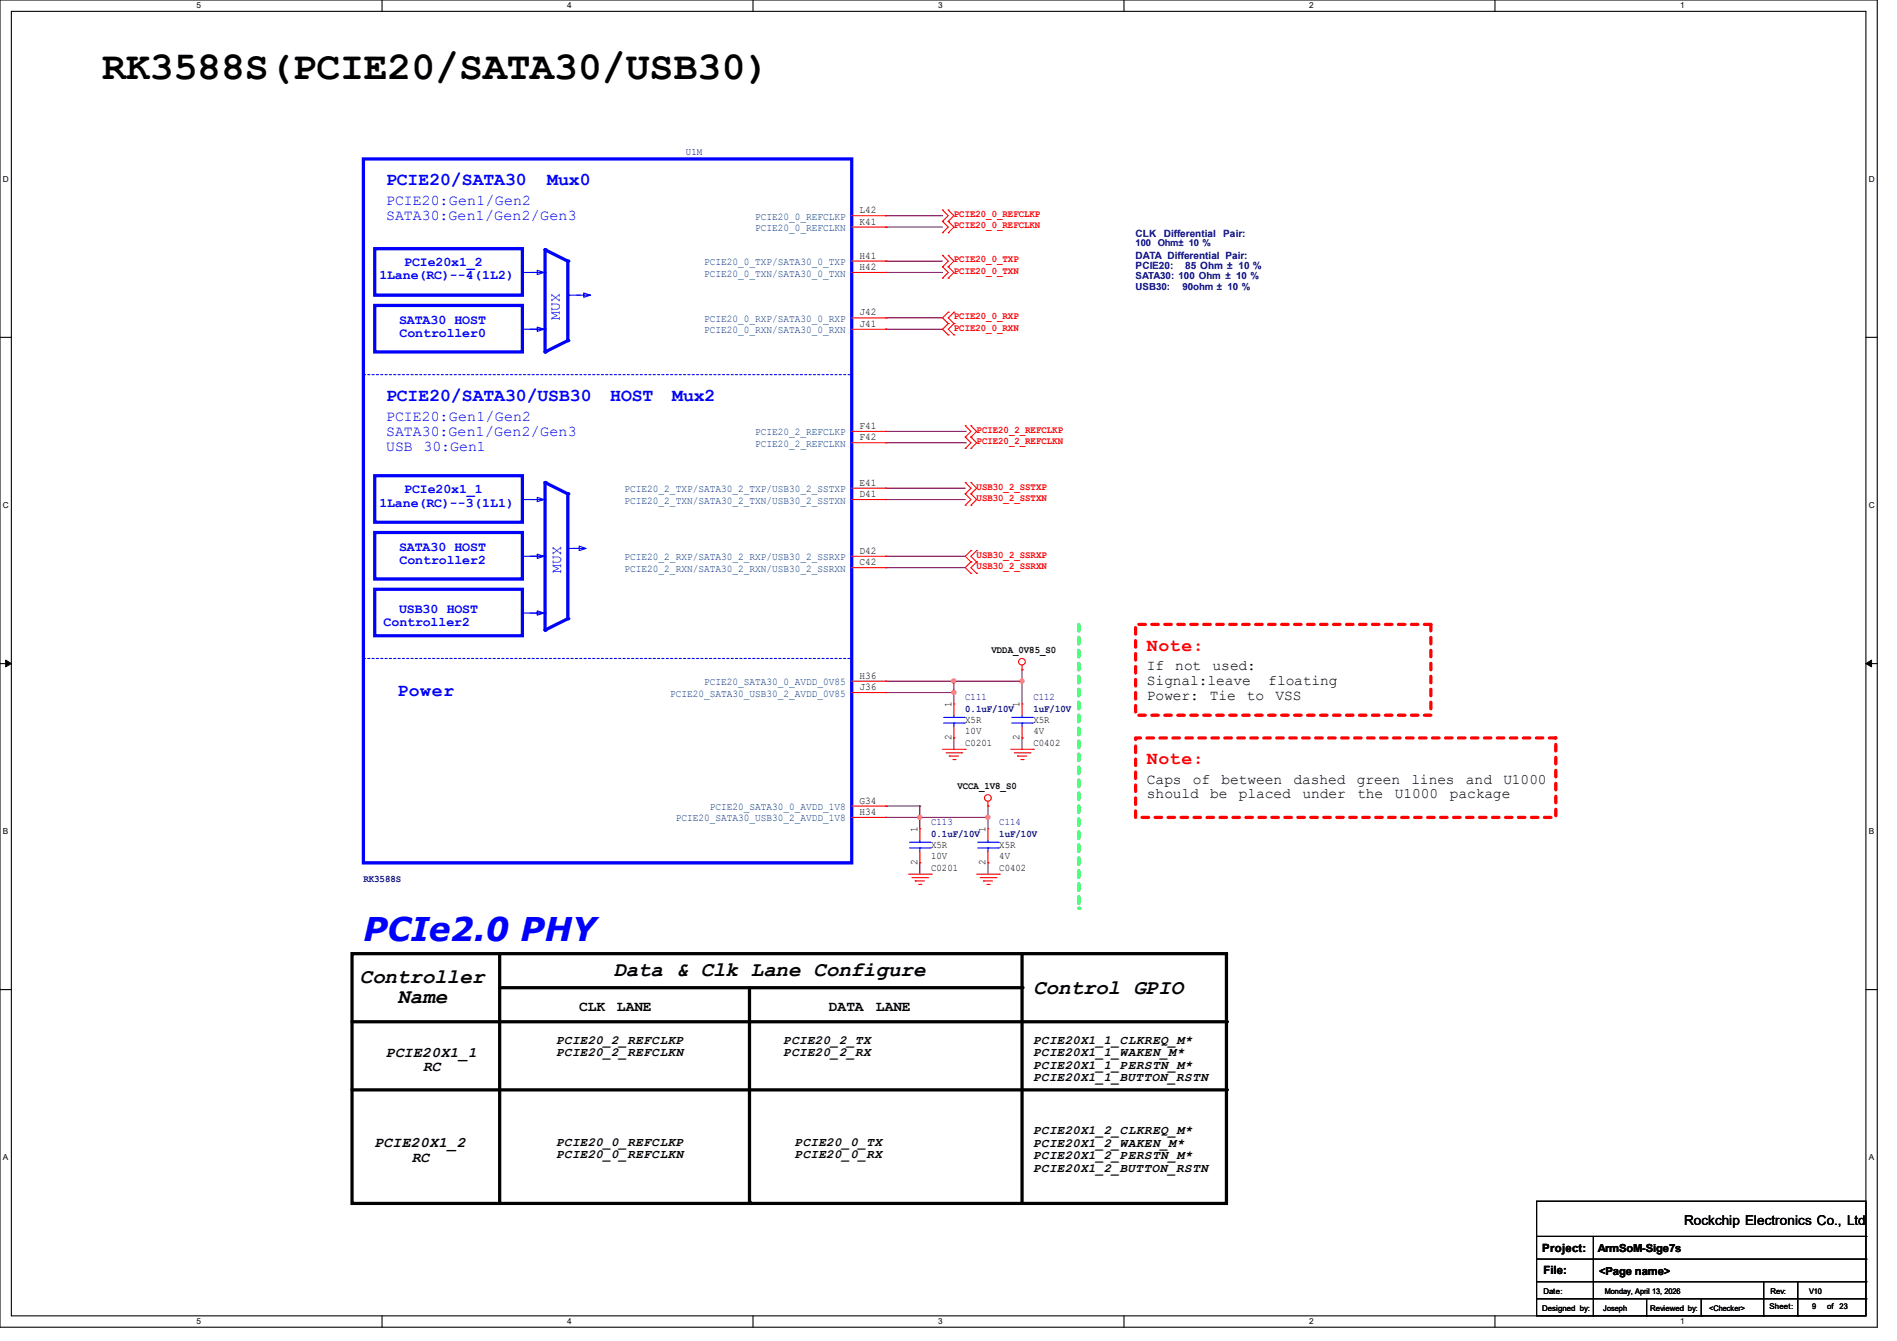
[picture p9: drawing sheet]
<svg xmlns="http://www.w3.org/2000/svg" width="297mm" height="210mm" viewBox="0 0 297 210" stroke-linecap="round" stroke-linejoin="round" font-family="sans-serif">
<path d="M0 0h293.9v207.9h-293.9zM1.8 1.8h290.3v204.3h-290.3z" fill="none" stroke="#000" stroke-width=".17"/>
<g fill="#fff">
<path d="M30.8 .2h.7v1.4h-.7z"/>
<path d="M30.8 206.2h.7v1.4h-.7z"/>
</g>
<path d="M59.8 0v1.8M59.8 206.1v1.8" fill="none" stroke="#000" stroke-width=".17"/>
<g fill="#fff">
<path d="M88.8 .2h.7v1.4h-.7z"/>
<path d="M88.8 206.2h.7v1.4h-.7z"/>
</g>
<path d="M117.9 0v1.8M117.9 206.1v1.8" fill="none" stroke="#000" stroke-width=".17"/>
<g fill="#fff">
<path d="M146.9 .2h.7v1.4h-.7z"/>
<path d="M146.9 206.2h.7v1.4h-.7z"/>
</g>
<path d="M176 0v1.8M176 206.1v1.8" fill="none" stroke="#000" stroke-width=".17"/>
<g fill="#fff">
<path d="M205 .2h.7v1.4h-.7z"/>
<path d="M205 206.2h.7v1.4h-.7z"/>
</g>
<path d="M234.1 0v1.8M234.1 206.1v1.8" fill="none" stroke="#000" stroke-width=".17"/>
<g fill="#fff">
<path d="M263.1 .2h.6v1.4h-.6z"/>
<path d="M263.1 206.2h.6v1.4h-.6z"/>
<path d="M.5 27.3h.9v1.4h-.9z"/>
<path d="M292.6 27.3h.9v1.4h-.9z"/>
<path d="M.5 78.4h.9v1.4h-.9z"/>
<path d="M292.6 78.4h.9v1.4h-.9z"/>
</g>
<path d="M0 52.8h1.8M292.1 52.8h1.8" fill="none" stroke="#000" stroke-width=".17"/>
<g fill="#fff">
<path d="M.5 129.5h.8v1.4h-.8z"/>
<path d="M292.6 129.5h.8v1.4h-.8z"/>
</g>
<path d="M0 103.9h1.8M292.1 103.9h1.8" fill="none" stroke="#000" stroke-width=".17"/>
<path d="M.9 103.4l.9 .5-.9 .5zM292.1 103.9l.9-.5v1z" fill="#000" stroke="#000" stroke-width=".16"/>
<g fill="#fff">
<path d="M.5 180.5h.8v1.4h-.8z"/>
<path d="M292.6 180.5h.8v1.4h-.8z"/>
</g>
<path d="M0 155h1.8M292.1 155h1.8" fill="none" stroke="#000" stroke-width=".17"/>
<path d="M55.1 149.4h136.9v39.1h-136.9zM78.2 154.7h81.8M78.2 149.4v39.1M117.3 154.7v33.6M160 149.4v39.1M55.1 160h136.9M55.1 170.7h136.9" fill="none" stroke="#000" stroke-width=".51"/>
<g fill="#000">
<circle cx="78.2" cy="149.4" r=".25"/>
<circle cx="160" cy="149.4" r=".25"/>
<circle cx="160" cy="154.7" r=".25"/>
<circle cx="192" cy="160" r=".25"/>
<circle cx="192" cy="170.7" r=".25"/>
<circle cx="117.3" cy="188.3" r=".25"/>
</g>
<path d="M168.9 97.8v44.4" fill="none" stroke="#00ff40" stroke-width=".51" stroke-dasharray="1 1"/>
<circle cx="168.9" cy="142.2" r=".25" fill="#00ff40" stroke-dasharray="1 1"/>
<path d="M177.8 97.8h46.2v14.2h-46.2zM177.8 115.6h65.8v12.4h-65.8z" fill="none" stroke="#f00" stroke-width=".51" stroke-dasharray="1 1"/>
<g fill="none" stroke="#800040" stroke-width=".17">
<path d="M138.7 33.8h.1M138.7 35.6h.1M138.7 33.8h8.9M138.7 35.6h8.9M138.7 49.8h.1M138.7 51.6h.1M138.7 42.7h.1M138.7 40.9h.1M138.7 49.8h8.9M138.7 51.6h8.9M138.7 42.7h8.9M138.7 40.9h8.9"/>
<path d="M138.7 76.5h.1M138.7 78.2h.1M138.7 76.5h12.4M138.7 78.2h12.4M138.7 67.6h12.4M138.7 69.3h12.4M151.1 67.6h.1M151.1 69.3h.1M138.7 87.1h.1M138.7 88.9h.1M138.7 87.1h12.4M138.7 88.9h12.4"/>
<path d="M138.7 108.5h.1M138.7 106.7h.1M138.7 108.5h10.7M138.7 106.7h21.3M149.4 115.6h.1M149.4 108.5h.1M149.4 106.7h.1M149.4 106.7v3.5M149.4 115.6v1.7M160 106.7h.1M160 104.9h.1M160 115.6h.1"/>
<path d="M160 104.9v5.3M160 115.6v1.7M138.7 126.2h.1M138.7 128h.1M138.7 126.2h5.3M138.7 128h16M144 128h.1M144 126.2h.1M144 135.1h.1M144 126.2v3.6M144 135.1v1.8M154.7 128h.1"/>
<path d="M154.7 126.2h.1M154.7 135.1h.1M154.7 126.2v3.6M154.7 135.1v1.8"/>
</g>
<g fill="#f0f" stroke="#f0f" stroke-width=".17">
<circle cx="154.7" cy="128" r=".32"/>
<circle cx="144" cy="128" r=".32"/>
<circle cx="149.3" cy="108.4" r=".32"/>
<circle cx="149.3" cy="106.7" r=".32"/>
<circle cx="160" cy="106.7" r=".32"/>
</g>
<g fill="none" stroke="#f00" stroke-width=".17">
<path d="M147.6 34.7h.1M147.6 32.9h.1M147.6 36.4h.1M147.6 32.9l.9 .9-.9 .9M147.6 34.7l.9 .9-.9 .8M148.5 34.7h.1M148.5 32.9h.1M148.5 36.4h.1M148.5 32.9l.9 .9-.9 .9M148.5 34.7l.9 .9-.9 .8M147.6 41.8h.1M147.6 40h.1"/>
<path d="M147.6 43.6h.1M147.6 40l.9 .9-.9 .9M147.6 41.8l.9 .9-.9 .9M148.5 41.8h.1M148.5 40h.1M148.5 43.6h.1M148.5 48.9h.1M148.5 50.7h.1M148.5 52.5h.1M148.5 40l.9 .9-.9 .9M148.5 41.8l.9 .9-.9 .9M148.5 48.9l-.9 .9 .9 .9"/>
<path d="M148.5 50.7l-.9 .9 .9 .9M149.4 50.7h.1M149.4 48.9h.1M149.4 52.5h.1M149.4 48.9l-.9 .9 .9 .9M149.4 50.7l-.9 .9 .9 .9M151.1 77.3h.1M151.1 75.6h.1M151.1 79.1h.1M151.1 68.5h.1M151.1 66.7h.1M151.1 70.2h.1"/>
<path d="M151.1 75.6l.9 .9-.9 .8M151.1 77.3l.9 .9-.9 .9M151.1 66.7l.9 .9-.9 .9M151.1 68.5l.9 .8-.9 .9M152 77.3h.1M152 75.6h.1M152 79.1h.1M152 68.5h.1M152 66.7h.1M152 70.2h.1M152 75.6l.9 .9-.9 .8M152 77.3l.9 .9-.9 .9"/>
<path d="M152 66.7l.9 .9-.9 .9M152 68.5l.9 .8-.9 .9M152 86.2h.1M152 88h.1M152 89.8h.1M152 86.2l-.9 .9 .9 .9M152 88l-.9 .9 .9 .9M152.9 88h.1M152.9 86.2h.1M152.9 89.8h.1M152.9 86.2l-.9 .9 .9 .9M152.9 88l-.9 .9 .9 .9"/>
<path d="M147.6 117.3h3.5M148.1 117.9h2.5M148.6 118.4h.1M148.6 118.4h1.5M149.2 119h.3M149.4 110.2h.1M149.4 115.6h.1M149.4 110.2v1.8M149.4 113.8v1.8M149.5 119h.1M150.6 117.9h.1M151.1 117.3h.1"/>
<path d="M158.2 117.3h3.6M158.8 117.9h2.4M159.3 118.4h.1M159.3 118.4h1.4M159.9 119h.3M160 104.9h.1M160 104.2v.7M160.2 119h.1M161.2 117.9h.1M161.8 117.3h.1M142.2 136.9h3.6M142.8 137.5h2.4"/>
<path d="M143.3 138h.1M143.3 138h1.4M143.8 138.5h.4M144 129.8h.1M144 135.1h.1M144 129.8v1.8M144 133.3v1.8M144.2 138.5h.1M145.2 137.5h.1M145.8 136.9h.1M152.9 136.9h3.6M153.5 137.5h2.4"/>
<path d="M154 138h.1M154 138h1.4M154.5 138.5h.4M154.7 126.2h.1M154.7 129.8h.1M154.7 135.1h.1M154.7 125.5v.7M154.7 129.8v1.8M154.7 133.3v1.8M154.9 138.5h.1M155.9 137.5h.1M156.5 136.9h.1"/>
<circle cx="160" cy="103.6" r=".52"/>
<circle cx="154.7" cy="125" r=".52"/>
</g>
<g fill="none" stroke="#000" stroke-width=".17">
<path d="M240.6 188.1h51.5v18h-51.5zM240.6 193.6h51.5M240.6 197.2h51.5M249.5 193.6v12.5M292.1 193.6h.1M292.1 197.2h.1M240.6 200.7h51.5M240.6 203.4h51.5M249.5 206.1h.1M257.8 206.1h.1M257.8 203.4v2.7M266.4 206.1h.1"/>
<path d="M266.4 203.4v2.7M276.1 206.1h.1M276.1 200.7v5.4M281.5 206.1h.1M281.5 200.7v5.4M292.1 200.7h.1M292.1 203.4h.1"/>
</g>
<g fill="none" stroke="#00f" stroke-width=".17">
<path d="M89.1 46.2h.1M89.1 46.2h1.7M147.7 113.2h3.3M147.7 112.4h3.3M149.4 112.4h.1M149.4 113.2h.1M149.4 112v.4M149.4 113.2v.6M151 113.2h.1M151 112.4h.1M142.4 132.8h3.2M142.4 131.9h3.2"/>
<path d="M144 131.9h.1M144 132.8h.1M144 131.6v.3M144 132.8v.5M145.6 132.8h.1M145.6 131.9h.1M153.1 132.8h3.2M153.1 131.9h3.2M154.7 131.9h.1M154.7 132.8h.1M154.7 131.6v.3M154.7 132.8v.5"/>
<path d="M156.3 132.8h.1M156.3 131.9h.1"/>
</g>
<path d="M56.9 24.9h76.4v110.2h-76.4zM58.7 38.9h23.1v7.3h-23.1zM88.9 40.9v12.4" fill="none" stroke="#00f" stroke-width=".51"/>
<path d="M56.9 58.7h76.4M133.3 58.7h.1" fill="none" stroke="#00f" stroke-width=".17" stroke-dasharray=".3 .3"/>
<circle cx="88.9" cy="40.9" r=".25" fill="#00f"/>
<path d="M81.8 42.7h3.5M81.8 51.6h3.5M83 51.6h2.2l-1.1 .3v-.7l1.1 .4M85.3 42.7h.1M85.3 51.6h.1" fill="none" stroke="#00f" stroke-width=".17"/>
<path d="M88.9 53.3l-3.6 1.8" fill="none" stroke="#00f" stroke-width=".51"/>
<circle cx="88.9" cy="53.3" r=".25" fill="#00f"/>
<path d="M85.3 39.1l3.6 1.8" fill="none" stroke="#00f" stroke-width=".51"/>
<circle cx="85.3" cy="39.1" r=".25" fill="#00f"/>
<path d="M85.3 39.1v16" fill="none" stroke="#00f" stroke-width=".51"/>
<circle cx="85.3" cy="55.1" r=".25" fill="#00f"/>
<path d="M83 42.7h2.2l-1.1 .3v-.7l1.1 .4M90.3 46.2h2.2l-1.1 .4v-.7l1.1 .3M83 78.2h2.2l-1.1 .4v-.7l1.1 .3M81.8 96h3.5M83 87.1h2.2l-1.1 .4v-.7l1.1 .3M85.3 96h.1M89.6 85.9h2.1l-1 .3v-.7l1 .4" fill="none" stroke="#00f" stroke-width=".17"/>
<path d="M58.7 47.8h23.1v7.3h-23.1zM58.7 74.5h23.1v7.3h-23.1zM85.3 75.6v23.1M58.7 83.4h23.1v7.3h-23.1zM58.7 92.3h23.1v7.3h-23.1z" fill="none" stroke="#00f" stroke-width=".51"/>
<circle cx="85.3" cy="98.7" r=".25" fill="#00f"/>
<path d="M88.9 96.9l-3.6 1.8" fill="none" stroke="#00f" stroke-width=".51"/>
<circle cx="88.9" cy="96.9" r=".25" fill="#00f"/>
<path d="M83 96h2.2l-1.1 .4v-.7l1.1 .3" fill="none" stroke="#00f" stroke-width=".17"/>
<path d="M88.9 77.3v19.6" fill="none" stroke="#00f" stroke-width=".51"/>
<circle cx="88.9" cy="77.3" r=".25" fill="#00f"/>
<path d="M88.9 85.9h.1M88.9 85.9h1.8" fill="none" stroke="#00f" stroke-width=".17"/>
<path d="M85.3 75.6l3.6 1.7" fill="none" stroke="#00f" stroke-width=".51"/>
<circle cx="85.3" cy="75.6" r=".25" fill="#00f"/>
<path d="M81.8 78.2h3.5M85.3 78.2h.1M81.8 87.1h3.5M85.3 87.1h.1M158.4 113.2h3.2M158.4 112.4h3.2M160 112.4h.1M160 113.2h.1M160 112v.4M160 113.2v.6M161.6 113.2h.1M161.6 112.4h.1" fill="none" stroke="#00f" stroke-width=".17"/>
<path d="M56.9 103.1h76.4M133.3 103.1h.1" fill="none" stroke="#00f" stroke-width=".17" stroke-dasharray=".3 .3"/>
<g fill="none" stroke="#f00" stroke-width=".17">
<path d="M133.3 33.8h5.4M133.3 35.6h5.4M138.7 33.8h.1M138.7 35.6h.1M133.3 40.9h5.4M133.3 42.7h5.4M133.3 49.8h5.4M133.3 51.6h5.4M138.7 40.9h.1M138.7 42.7h.1M138.7 49.8h.1M138.7 51.6h.1"/>
<path d="M133.3 67.6h5.4M133.3 69.3h5.4M133.3 76.5h5.4M133.3 78.2h5.4M138.7 67.6h.1M138.7 69.3h.1M138.7 76.5h.1M138.7 78.2h.1M133.3 87.1h5.4M133.3 88.9h5.4M138.7 87.1h.1M138.7 88.9h.1"/>
<path d="M133.3 106.7h5.4M133.3 108.5h5.4M138.7 106.7h.1M138.7 108.5h.1M160 110.2h.1M160 115.6h.1M160 110.2v1.8M160 113.8v1.8M133.3 126.2h5.4M133.3 128h5.4M138.7 126.2h.1M138.7 128h.1"/>
</g>
<g fill="#f0f" stroke="#f0f" stroke-width=".17">
<circle cx="154.7" cy="128" r=".32"/>
<circle cx="144" cy="128" r=".32"/>
<circle cx="149.3" cy="108.4" r=".32"/>
<circle cx="149.3" cy="106.7" r=".32"/>
<circle cx="160" cy="106.7" r=".32"/>
</g>
<text font-size="6.2" x="16" y="12.3">RK3588S(PCIE20/SATA30/USB30)</text>
<text font-size="5.1" fill="#00f" x="56.9" y="147.4">PCIe2.0 PHY</text>
<g font-size="3.3">
<text x="56.3" y="153.9">Controller</text>
<text x="96" y="152.8">Data &amp; Clk Lane Configure</text>
<text x="161.8" y="155.7">Control GPIO</text>
<text x="62.2" y="157.1">Name</text>
</g>
<g font-size="2.8" fill="#00f">
<text x="60.5" y="29">PCIE20/SATA30</text>
<text x="85.7" y="29">Mux0</text>
<text x="60.5" y="62.8">PCIE20/SATA30/USB30</text>
<text x="95.5" y="62.8">HOST</text>
<text x="105.2" y="62.8">Mux2</text>
<text x="62.2" y="109.1">Power</text>
</g>
<g font-size="2.8" fill="#f00">
<text x="179.6" y="101.9">Note:</text>
<text x="179.6" y="119.7">Note:</text>
</g>
<g font-size="2.3" fill="#00f">
<text x="60.5" y="32.1">PCIE20:Gen1/Gen2</text>
<text x="60.5" y="34.5">SATA30:Gen1/Gen2/Gen3</text>
<text x="87.6" y="50.1" transform="rotate(-90 87.6 50.1)">MUX</text>
<text x="60.5" y="65.9">PCIE20:Gen1/Gen2</text>
<text x="60.5" y="68.2">SATA30:Gen1/Gen2/Gen3</text>
<text x="60.5" y="70.6">USB</text>
<text x="66.3" y="70.6">30:Gen1</text>
<text x="87.8" y="89.8" transform="rotate(-90 87.8 89.8)">MUX</text>
</g>
<g font-size="2.3">
<text x="179.6" y="105">If</text>
<text x="179.6" y="107.3">Signal:leave</text>
<text x="184" y="105">not</text>
<text x="189.9" y="105">used:</text>
<text x="198.6" y="107.3">floating</text>
<text x="179.6" y="109.6">Power:</text>
<text x="189.4" y="109.6">Tie</text>
<text x="195.2" y="109.6">to</text>
<text x="199.7" y="109.6">VSS</text>
<text x="179.6" y="122.8">Caps</text>
<text x="179.6" y="125.1">should</text>
<text x="186.8" y="122.8">of</text>
<text x="189.5" y="125.1">be</text>
<text x="191.3" y="122.8">between</text>
<text x="194" y="125.1">placed</text>
<text x="202.5" y="122.8">dashed</text>
<text x="203.9" y="125.1">under</text>
<text x="212.4" y="122.8">green</text>
<text x="212.5" y="125.1">the</text>
<text x="218.4" y="125.1">U1000</text>
<text x="221" y="122.8">lines</text>
<text x="227" y="125.1">package</text>
<text x="229.5" y="122.8">and</text>
<text x="235.4" y="122.8">U1000</text>
<text x="90.7" y="158.3">CLK</text>
<text x="96.6" y="158.3">LANE</text>
<text x="129.8" y="158.3">DATA</text>
<text x="137.2" y="158.3">LANE</text>
<text x="60.5" y="165.5">PCIE20X1_1</text>
<text x="66.3" y="167.8">RC</text>
<text x="58.7" y="179.7">PCIE20X1_2</text>
<text x="64.5" y="182">RC</text>
</g>
<g font-size="2.1" fill="#00f">
<text x="63.3" y="41.7">PCIe20x1_2</text>
<text x="59.4" y="43.8">1Lane(RC)--4(1L2)</text>
<text x="62.5" y="50.8">SATA30 HOST</text>
<text x="62.6" y="52.8">Controller0</text>
<text x="63.3" y="77.3">PCIe20x1_1</text>
<text x="59.4" y="79.3">1Lane(RC)--3(1L1)</text>
<text x="62.5" y="86.3">SATA30 HOST</text>
<text x="62.6" y="88.4">Controller2</text>
<text x="62.5" y="95.9">USB30 HOST</text>
<text x="60.1" y="98">Controller2</text>
</g>
<text font-size="2.1" x="263.7" y="191.9">Rockchip Electronics Co., Ltd</text>
<g font-size="1.9">
<text x="87.1" y="163.4">PCIE20_2_REFCLKP</text>
<text x="87.1" y="165.4">PCIE20_2_REFCLKN</text>
<text x="122.7" y="163.4">PCIE20_2_TX</text>
<text x="122.7" y="165.4">PCIE20_2_RX</text>
<text x="161.8" y="163.4">PCIE20X1_1_CLKREQ_M*</text>
<text x="161.8" y="165.4">PCIE20X1_1_WAKEN_M*</text>
<text x="161.8" y="167.3">PCIE20X1_1_PERSTN_M*</text>
<text x="161.8" y="169.3">PCIE20X1_1_BUTTON_RSTN</text>
<text x="87.1" y="179.5">PCIE20_0_REFCLKP</text>
<text x="124.5" y="179.5">PCIE20_0_TX</text>
<text x="161.8" y="177.7">PCIE20X1_2_CLKREQ_M*</text>
<text x="161.8" y="179.6">PCIE20X1_2_WAKEN_M*</text>
<text x="87.1" y="181.4">PCIE20_0_REFCLKN</text>
<text x="124.5" y="181.4">PCIE20_0_RX</text>
<text x="161.8" y="181.6">PCIE20X1_2_PERSTN_M*</text>
<text x="161.8" y="183.5">PCIE20X1_2_BUTTON_RSTN</text>
</g>
<g font-size="1.8">
<text x="241.5" y="196">Project:</text>
<text x="241.6" y="199.6">File:</text>
</g>
<g font-size="1.7">
<text x="250.1" y="196.1">ArmSoM-Sige7s</text>
<text x="250.4" y="199.7">&lt;Page name&gt;</text>
</g>
<g font-size="1.6" fill="#000080">
<text x="107.4" y="24.3">U1M</text>
<text x="177.8" y="37">CLK</text>
<text x="177.8" y="40.6">DATA Differential Pair:</text>
<text x="182.2" y="37">Differential</text>
<text x="191.5" y="37">Pair:</text>
<text x="177.8" y="42.2">PCIE20:</text>
<text x="185.5" y="42.2">85 Ohm ± 10 %</text>
<text x="151.1" y="109.7">C111</text>
<text x="151.1" y="111.5">0.1uF/10V</text>
<text x="161.8" y="109.7">C112</text>
<text x="161.8" y="111.5">1uF/10V</text>
<text x="145.8" y="129.2">C113</text>
<text x="145.8" y="131.1">0.1uF/10V</text>
<text x="156.5" y="129.2">C114</text>
<text x="156.5" y="131.1">1uF/10V</text>
<text x="56.9" y="138.2">RK3588S</text>
</g>
<g font-size="1.6" fill="#004080">
<text x="118.2" y="34.4">PCIE20_0_REFCLKP</text>
<text x="110.2" y="41.5">PCIE20_0_TXP/SATA30_0_TXP</text>
<text x="118.2" y="36.2">PCIE20_0_REFCLKN</text>
<text x="110.2" y="43.3">PCIE20_0_TXN/SATA30_0_TXN</text>
<text x="110.2" y="50.4">PCIE20_0_RXP/SATA30_0_RXP</text>
<text x="110.2" y="52.2">PCIE20_0_RXN/SATA30_0_RXN</text>
<text x="118.2" y="68.2">PCIE20_2_REFCLKP</text>
<text x="118.2" y="70">PCIE20_2_REFCLKN</text>
<text x="97.8" y="77.1">PCIE20_2_TXP/SATA30_2_TXP/USB30_2_SSTXP</text>
<text x="97.8" y="78.9">PCIE20_2_TXN/SATA30_2_TXN/USB30_2_SSTXN</text>
<text x="97.8" y="87.8">PCIE20_2_RXP/SATA30_2_RXP/USB30_2_SSRXP</text>
<text x="97.8" y="89.5">PCIE20_2_RXN/SATA30_2_RXN/USB30_2_SSRXN</text>
<text x="110.2" y="107.3">PCIE20_SATA30_0_AVDD_0V85</text>
<text x="104.9" y="109.1">PCIE20_SATA30_USB30_2_AVDD_0V85</text>
<text x="105.8" y="128.7">PCIE20_SATA30_USB30_2_AVDD_1V8</text>
<text x="111.1" y="126.9">PCIE20_SATA30_0_AVDD_1V8</text>
</g>
<g font-size="1.6">
<text x="134.6" y="33.4">L42</text>
<text x="134.6" y="35.2">K41</text>
<text x="134.6" y="40.5">H41</text>
<text x="134.6" y="42.3">H42</text>
<text x="134.6" y="49.4">J42</text>
<text x="134.6" y="51.2">J41</text>
<text x="134.6" y="67.2">F41</text>
<text x="134.6" y="69">F42</text>
<text x="134.6" y="76.1">E41</text>
<text x="134.6" y="77.9">D41</text>
<text x="134.6" y="86.7">D42</text>
<text x="134.6" y="88.5">C42</text>
<text x="134.6" y="106.3">H36</text>
<text x="155.2" y="102.3">VDDA_0V85_S0</text>
<text x="134.6" y="108.1">J36</text>
<text x="149" y="110.8" transform="rotate(-90 149 110.8)">1</text>
<text x="151.1" y="113.2">X5R</text>
<text x="159.6" y="110.8" transform="rotate(-90 159.6 110.8)">1</text>
<text x="161.8" y="113.2">X5R</text>
<text x="149" y="115.9" transform="rotate(-90 149 115.9)">2</text>
<text x="151.1" y="116.8">C0201</text>
<text x="151.1" y="115">10V</text>
<text x="159.6" y="115.9" transform="rotate(-90 159.6 115.9)">2</text>
<text x="161.8" y="116.8">C0402</text>
<text x="161.8" y="115">4V</text>
<text x="134.6" y="125.9">G34</text>
<text x="149.9" y="123.6">VCCA_1V8_S0</text>
<text x="134.6" y="127.6">H34</text>
<text x="143.6" y="130.3" transform="rotate(-90 143.6 130.3)">1</text>
<text x="154.3" y="130.3" transform="rotate(-90 154.3 130.3)">1</text>
<text x="143.6" y="135.5" transform="rotate(-90 143.6 135.5)">2</text>
<text x="145.8" y="136.4">C0201</text>
<text x="145.8" y="132.8">X5R</text>
<text x="145.8" y="134.6">10V</text>
<text x="154.3" y="135.5" transform="rotate(-90 154.3 135.5)">2</text>
<text x="156.5" y="136.4">C0402</text>
<text x="156.5" y="132.8">X5R</text>
<text x="156.5" y="134.6">4V</text>
</g>
<g font-size="1.6" fill="#f00">
<text x="149.3" y="34">PCIE20_0_REFCLKP</text>
<text x="149.3" y="35.8">PCIE20_0_REFCLKN</text>
<text x="149.3" y="41.1">PCIE20_0_TXP</text>
<text x="149.3" y="42.9">PCIE20_0_TXN</text>
<text x="149.3" y="50">PCIE20_0_RXP</text>
<text x="149.3" y="51.8">PCIE20_0_RXN</text>
<text x="152.9" y="67.8">PCIE20_2_REFCLKP</text>
<text x="152.9" y="69.6">PCIE20_2_REFCLKN</text>
<text x="152.9" y="76.7">USB30_2_SSTXP</text>
<text x="152.9" y="78.4">USB30_2_SSTXN</text>
<text x="152.9" y="87.3">USB30_2_SSRXP</text>
<text x="152.9" y="89.1">USB30_2_SSRXN</text>
</g>
<g font-size="1.5" fill="#000080">
<text x="177.8" y="38.5">100 Ohm± 10 %</text>
<text x="177.8" y="43.8">SATA30: 100 Ohm ± 10 %</text>
<text x="177.8" y="45.3">USB30:</text>
<text x="185.1" y="45.3">90ohm ± 10 %</text>
</g>
<g font-size="1.3">
<text x="30.8" y="1.3">5</text>
<text x="88.8" y="1.3">4</text>
<text x="146.9" y="1.3">3</text>
<text x="205" y="1.3">2</text>
<text x="263.1" y="1.3">1</text>
<text x=".5" y="28.4">D</text>
<text x="292.6" y="28.4">D</text>
<text x=".5" y="79.5">C</text>
<text x="292.6" y="79.5">C</text>
<text x=".5" y="130.6">B</text>
<text x="292.6" y="130.6">B</text>
<text x=".5" y="181.7">A</text>
<text x="292.6" y="181.7">A</text>
<text x="30.8" y="207.4">5</text>
<text x="88.8" y="207.4">4</text>
<text x="146.9" y="207.4">3</text>
<text x="205" y="207.4">2</text>
<text x="263.1" y="207.4">1</text>
</g>
<g font-size="1.2">
<text x="241.6" y="202.6">Date:</text>
<text x="251.2" y="202.6">Monday, April 13, 2026</text>
<text x="277.2" y="202.6">Rev:</text>
<text x="283.2" y="202.6">V10</text>
<text x="241.5" y="205.3">Designed by:</text>
<text x="251" y="205.3">Joseph</text>
<text x="258.4" y="205.3">Reviewed by:</text>
<text x="267.6" y="205.3">&lt;Checker&gt;</text>
<text x="277" y="205.1">Sheet:</text>
<text x="283.8" y="205.1">9</text>
<text x="286.1" y="205.1">of</text>
<text x="288" y="205.1">23</text>
</g>
</svg>
